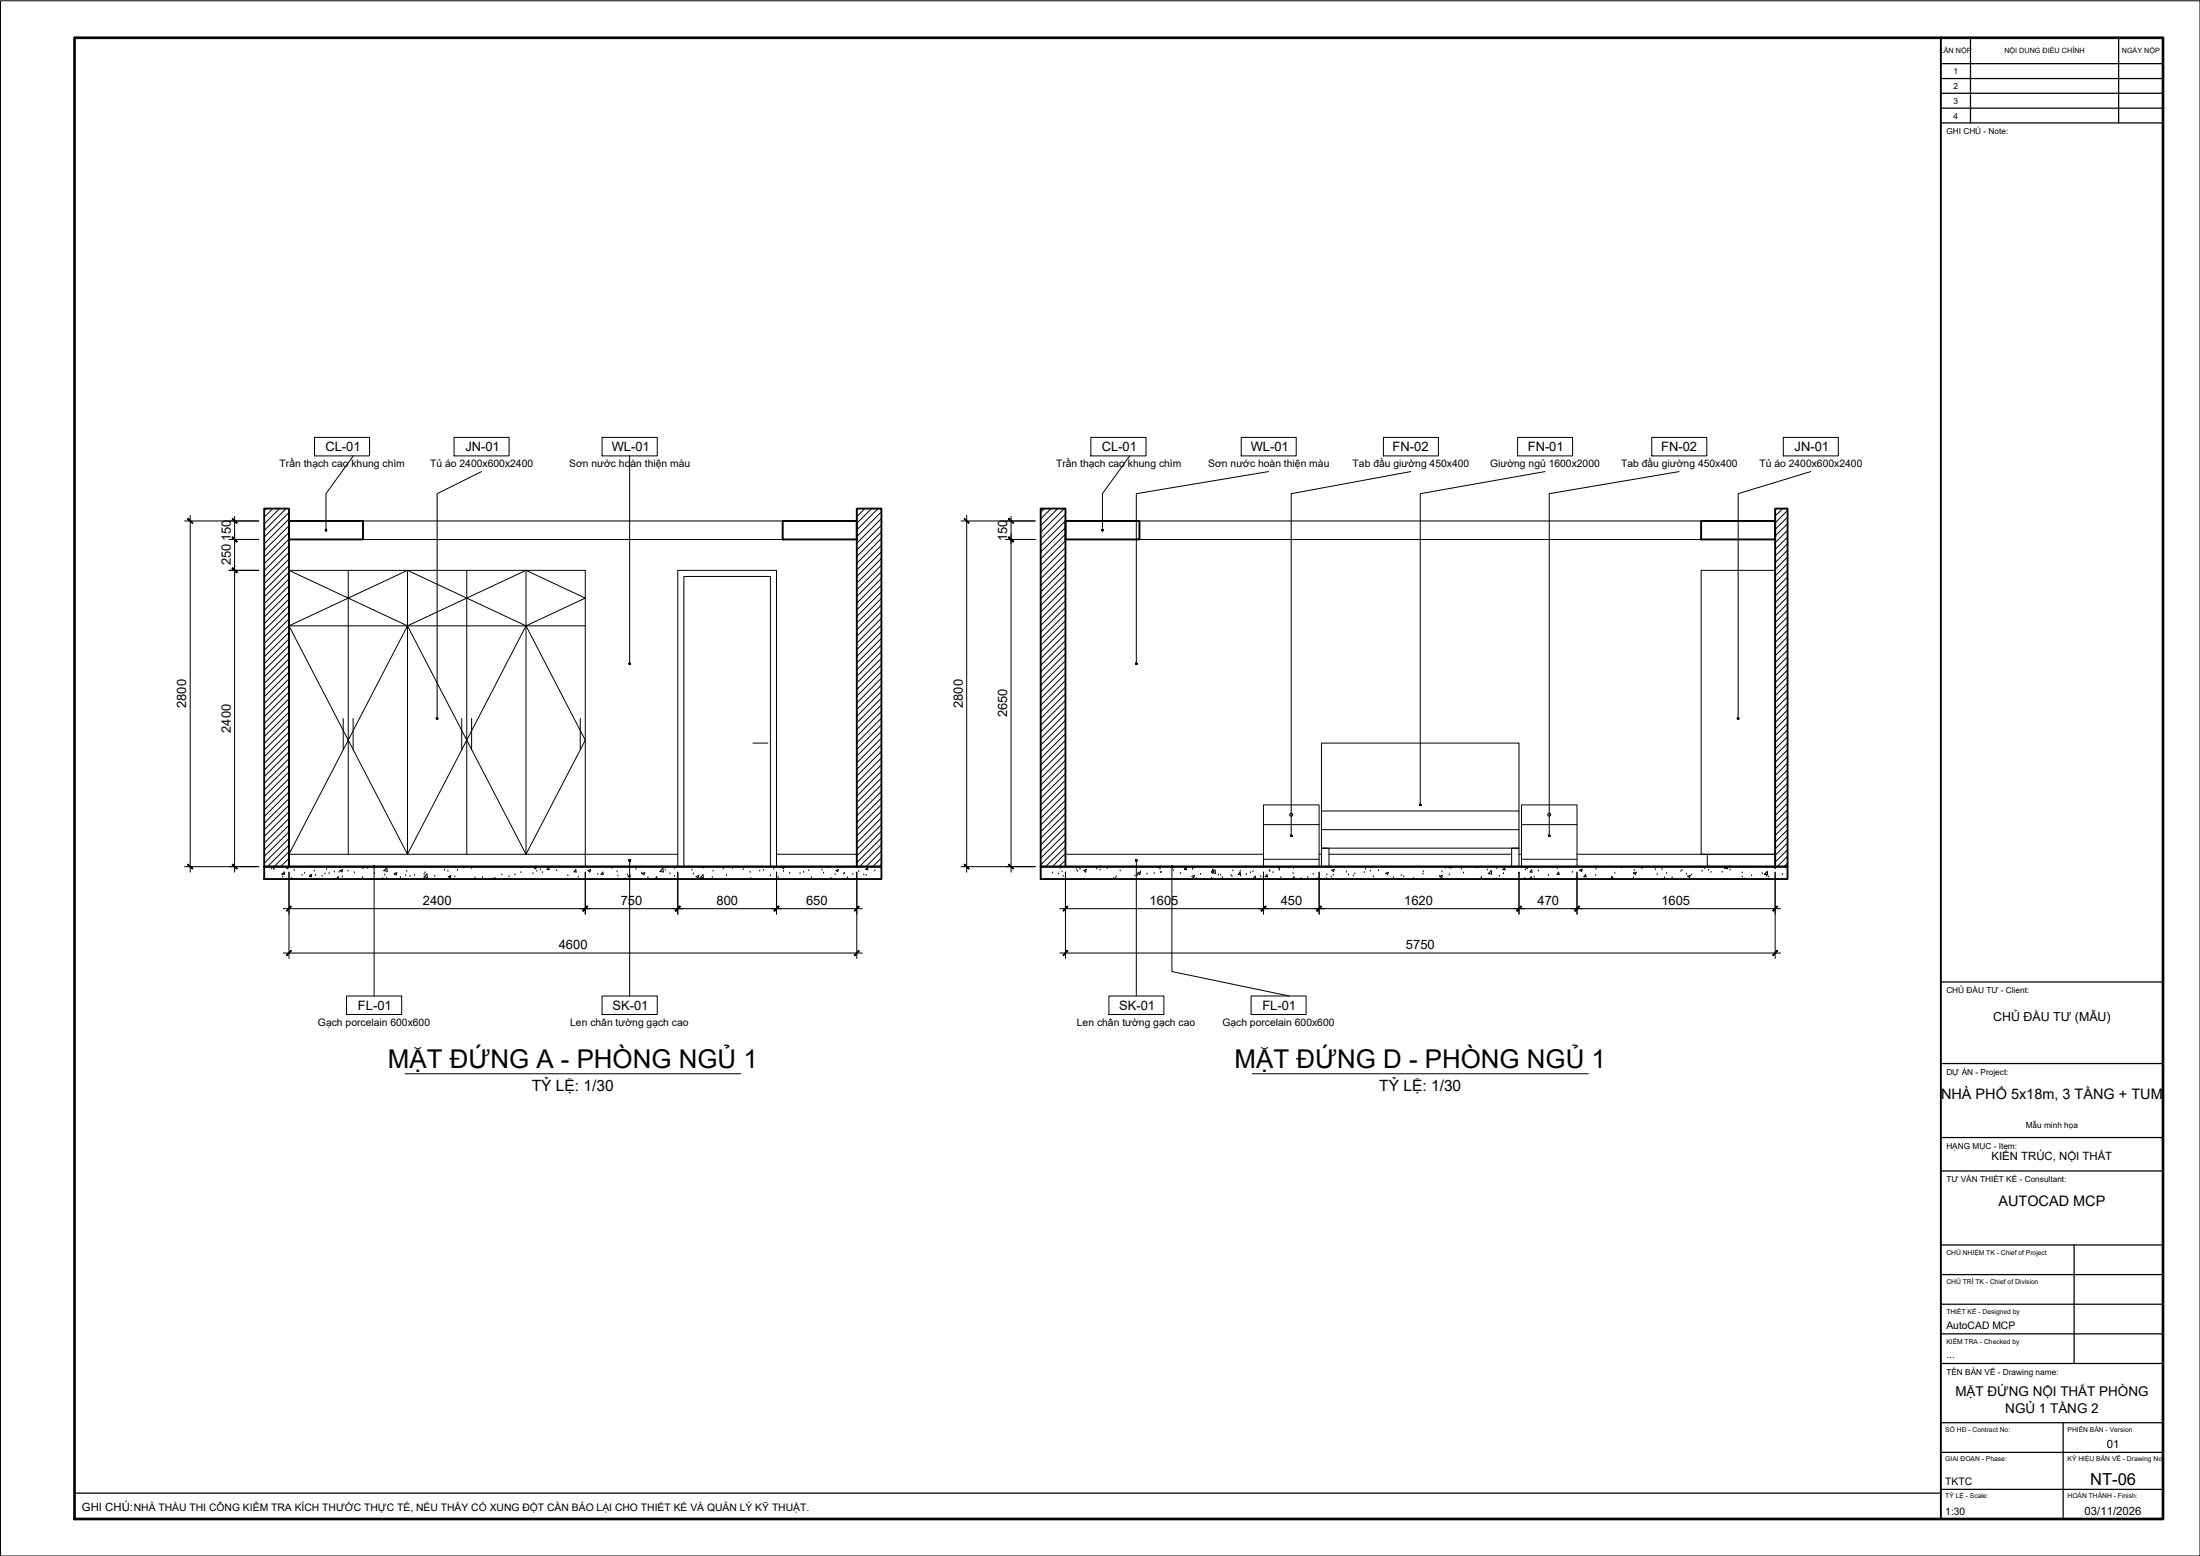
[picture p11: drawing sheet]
<svg xmlns="http://www.w3.org/2000/svg" width="594mm" height="420mm" viewBox="0 0 594 420" stroke-linecap="round" stroke-linejoin="round" font-family="sans-serif">
<!-- layer: A-SECT -->
<path d="M71.3 137.3h6.7v96.7h-6.7zM231.4 137.3h6.6v96.7h-6.6zM281 137.3h6.7v96.7h-6.7zM479.4 137.3h3.3v96.7h-3.3zM78 140.7h20v5h-20zM211.3 140.7h20.1v5h-20.1zM287.7 140.7h20v5h-20zM459.4 140.7h20v5h-20zM71.3 234h166.7v3.4h-166.7zM281 234h201.7v3.4h-201.7z" fill="none" stroke="#000" stroke-width=".51"/>
<!-- layer: A-SECT-PATT -->
<g fill="none" stroke="#000" stroke-width=".27">
<path d="M71.9 137.3l-.6 .6M73.7 137.3l-2.4 2.4M75.5 137.3l-4.2 4.2M77.3 137.3l-6 6M78 138.4l-6.7 6.6M231.7 137.3l-.3 .4M233.5 137.3l-2.1 2.2M235.3 137.3l-3.9 4M237.1 137.3l-5.7 5.8M238 138.2l-6.6 6.7M282 137.3l-1 1M283.8 137.3l-2.8 2.8"/>
<path d="M285.6 137.3l-4.6 4.6M287.4 137.3l-6.4 6.4M287.7 138.9l-6.7 6.6M479.6 137.3l-.2 .3M481.4 137.3l-2 2.1M482.7 137.8l-3.3 3.4M482.7 139.6l-3.3 3.4M78 140.2l-6.7 6.7M78 142l-6.7 6.6M78 143.8l-6.7 6.7M78 145.6l-6.7 6.6M78 147.4l-6.7 6.7"/>
<path d="M78 149.2l-6.7 6.6M78 151l-6.7 6.6M78 152.7l-6.7 6.7M78 154.6l-6.7 6.6M78 156.3l-6.7 6.7M78 158.2l-6.7 6.6M78 159.9l-6.7 6.7M238 140l-6.6 6.7M238 141.8l-6.6 6.7M238 143.6l-6.6 6.7M238 145.4l-6.6 6.7M238 147.2l-6.6 6.7"/>
<path d="M238 149l-6.6 6.7M238 150.8l-6.6 6.7M238 152.6l-6.6 6.7M238 154.4l-6.6 6.7M238 156.2l-6.6 6.7M238 158l-6.6 6.7M238 159.8l-6.6 6.7M287.7 140.6l-6.7 6.7M287.7 147.8l-6.7 6.7M287.7 156.8l-6.7 6.7M287.7 142.5l-6.7 6.6M287.7 144.2l-6.7 6.7"/>
<path d="M287.7 146.1l-6.7 6.6M287.7 149.6l-6.7 6.7M287.7 151.4l-6.7 6.7M287.7 153.2l-6.7 6.7M287.7 155l-6.7 6.7M287.7 158.6l-6.7 6.7M482.7 141.4l-3.3 3.3M482.7 143.2l-3.3 3.4M482.7 145l-3.3 3.3M482.7 146.8l-3.3 3.4M482.7 148.6l-3.3 3.3M482.7 150.4l-3.3 3.4"/>
<path d="M482.7 152.2l-3.3 3.3M482.7 154l-3.3 3.3M482.7 155.8l-3.3 3.3M482.7 157.6l-3.3 3.3M482.7 159.4l-3.3 3.3M78 161.8l-6.7 6.6M78 163.5l-6.7 6.7M78 165.3l-6.7 6.7M78 167.1l-6.7 6.7M78 168.9l-6.7 6.7M78 170.7l-6.7 6.7M78 172.5l-6.7 6.7"/>
<path d="M78 174.3l-6.7 6.7M78 176.1l-6.7 6.7M78 177.9l-6.7 6.7M78 179.7l-6.7 6.7M238 161.6l-6.6 6.6M238 163.4l-6.6 6.7M238 165.2l-6.6 6.6M238 167l-6.6 6.7M238 168.8l-6.6 6.6M238 170.6l-6.6 6.6M238 172.4l-6.6 6.6M238 174.2l-6.6 6.6"/>
<path d="M238 175.9l-6.6 6.7M238 177.8l-6.6 6.6M238 179.5l-6.6 6.7M287.7 160.4l-6.7 6.7M287.7 169.4l-6.7 6.7M287.7 176.6l-6.7 6.7M287.7 162.2l-6.7 6.7M287.7 164l-6.7 6.7M287.7 165.8l-6.7 6.7M287.7 167.6l-6.7 6.6M287.7 171.2l-6.7 6.6M287.7 173l-6.7 6.7"/>
<path d="M287.7 174.8l-6.7 6.6M287.7 178.4l-6.7 6.6M482.7 161.2l-3.3 3.3M482.7 163l-3.3 3.3M482.7 164.8l-3.3 3.3M482.7 166.6l-3.3 3.3M482.7 168.4l-3.3 3.3M482.7 170.2l-3.3 3.3M482.7 172l-3.3 3.3M482.7 173.7l-3.3 3.4M482.7 175.6l-3.3 3.3M482.7 177.3l-3.3 3.4"/>
<path d="M482.7 179.2l-3.3 3.3M78 181.5l-6.7 6.7M78 183.3l-6.7 6.6M78 185.1l-6.7 6.7M78 186.9l-6.7 6.6M78 188.7l-6.7 6.7M78 190.5l-6.7 6.6M78 192.3l-6.7 6.6M78 194.1l-6.7 6.6M78 195.9l-6.7 6.6M78 197.7l-6.7 6.6M78 199.5l-6.7 6.6"/>
<path d="M238 181.4l-6.6 6.6M238 183.1l-6.6 6.7M238 185l-6.6 6.6M238 186.7l-6.6 6.7M238 188.5l-6.6 6.7M238 190.3l-6.6 6.7M238 192.1l-6.6 6.7M238 193.9l-6.6 6.7M238 195.7l-6.6 6.7M238 197.5l-6.6 6.7M238 199.3l-6.6 6.7M287.7 180.2l-6.7 6.7"/>
<path d="M287.7 181.9l-6.7 6.7M287.7 183.8l-6.7 6.6M287.7 185.5l-6.7 6.7M287.7 187.4l-6.7 6.6M287.7 189.1l-6.7 6.7M287.7 191l-6.7 6.6M287.7 192.7l-6.7 6.7M287.7 194.5l-6.7 6.7M287.7 196.3l-6.7 6.7M287.7 198.1l-6.7 6.7M287.7 199.9l-6.7 6.7M482.7 180.9l-3.3 3.4"/>
<path d="M482.7 182.8l-3.3 3.3M482.7 184.5l-3.3 3.4M482.7 186.3l-3.3 3.4M482.7 188.1l-3.3 3.4M482.7 189.9l-3.3 3.4M482.7 191.7l-3.3 3.4M482.7 193.5l-3.3 3.4M482.7 195.3l-3.3 3.3M482.7 197.1l-3.3 3.3M482.7 198.9l-3.3 3.3M78 201.3l-6.7 6.6M78 203l-6.7 6.7"/>
<path d="M78 204.9l-6.7 6.6M78 206.6l-6.7 6.7M78 208.4l-6.7 6.7M78 210.2l-6.7 6.7M78 212l-6.7 6.7M78 213.8l-6.7 6.7M78 215.6l-6.7 6.7M78 217.4l-6.7 6.7M78 219.2l-6.7 6.7M238 201.1l-6.6 6.7M238 202.9l-6.6 6.7M238 204.7l-6.6 6.7"/>
<path d="M238 206.5l-6.6 6.6M238 208.3l-6.6 6.7M238 210.1l-6.6 6.6M238 211.9l-6.6 6.7M238 213.7l-6.6 6.6M238 215.5l-6.6 6.6M238 217.3l-6.6 6.6M238 219.1l-6.6 6.6M287.7 201.7l-6.7 6.7M287.7 203.5l-6.7 6.7M287.7 205.3l-6.7 6.7M287.7 207.1l-6.7 6.7"/>
<path d="M287.7 208.9l-6.7 6.7M287.7 210.7l-6.7 6.7M287.7 212.5l-6.7 6.7M287.7 214.3l-6.7 6.7M287.7 216.1l-6.7 6.7M287.7 217.9l-6.7 6.7M287.7 219.7l-6.7 6.7M482.7 200.7l-3.3 3.3M482.7 202.5l-3.3 3.3M482.7 204.3l-3.3 3.3M482.7 206.1l-3.3 3.3M482.7 207.9l-3.3 3.3"/>
<path d="M482.7 209.7l-3.3 3.3M482.7 211.5l-3.3 3.3M482.7 213.3l-3.3 3.3M482.7 215.1l-3.3 3.3M482.7 216.9l-3.3 3.3M482.7 218.7l-3.3 3.3M73.4 234.6h.1M73.9 234.6h.1M74 234.8h.1M75.1 234h.1M76.1 236.1h.1M76.3 236.8h.1"/>
<path d="M76.7 235.5l.1 .6h-.5l.5-.6M77.9 234l-.7 .3 .5 .3 .2-.6M78 221l-6.7 6.7M78 222.8l-6.7 6.7M78 224.6l-6.7 6.7M78 226.4l-6.7 6.7M78 228.2l-5.8 5.8M78 230l-4 4M78 231.8l-2.2 2.2M78 233.6l-.4 .4M78.8 237.2h.1M79.4 235h.1"/>
<path d="M81.5 236.3h.1M82.3 235.8h.1M83.7 236.6h.1M84 236.1l.1 .6M84 236.1l-.5 .6h.7M84.9 235.2h.1M85.2 236.3h.1M87 236.6h.1M87.8 236h.1M88.2 234.8h.1M88.9 235.9h.1M90.3 235.5h.1"/>
<path d="M91.3 236.7l.1 .7M91.3 236.7l-.5 .6 .2 .1M91.6 235.5h.1M91.8 235.1l.8-.3-.3 .6zM92.4 236.8h.1M94 235.2h.1M95.7 235.7h.1M97.8 237h.1M98 237.3h.1M98 234.7h.1M99.3 234.5h.1M100.6 234.4h.1"/>
<path d="M101.1 235.9h.1M103.3 237.3h.1M103.9 236.3h.1M104.4 237.2h.1M104.5 234.3l.1 .9-1-.1zM106.4 235.9l.8-.3-.3 .7-.5-.4M106.5 236.1h.1M108.1 237h.1M109.5 236.5h.1M109.8 235.3h.1M110.7 236.6h.1M111.9 236.3h.1"/>
<path d="M114.5 236.8l.8-.8 .1 .9zM114.5 236.1h.1M114.8 235.7h.1M115.8 234.3h.1M117.4 236.6h.1M120 235h.1M121 235.3h.1M121 236.7l.7-.3-.1 .7zM122.8 236.8h.1M123.5 235h.1M125.2 234.4h.1M127.4 234.5h.1"/>
<path d="M128.2 237.1h.1M130.3 237h.1M133.1 237.3h.1M133.6 237.3h.1M133.7 237.3h.1M135.5 236.3h.1M136.3 237.2l-.2 .2M136.3 237.3v.1M137.5 236.8h.1M139 236.3h.1M140.6 234l-.2 .1 .6 .1v-.2M140.6 235.6h.1"/>
<path d="M143.9 235.9h.1M144.8 234l-.6 .2 .5 .4 .2-.6M145 235.2h.1M145.9 234.9h.1M146.4 235.6h.1M148.2 234.2l.2 .6h-.7l.5-.6M150.3 235.1h.1M150.9 234.2h.1M151.1 234.1h.1M153.3 236.5h.1M155.5 234.8l.1 .7-.6-.1zM156.1 236.9h.1"/>
<path d="M156.7 234.3h.1M158.8 235.1l.7-.3-.2 .6zM159.3 235.5h.1M161.4 236.1h.1M162.9 236.1h-.6l.5-.6 .1 .6M165.2 234.4h.1M166.6 235.4h.1M166.8 236.6h.1M169.4 236.3h.1M170.1 236.1l-.5 .6 .6 .1M170.1 236.1l.1 .7M171.8 234.7h.1"/>
<path d="M173.2 235.8h.1M173.4 235.9l.7-.3-.2 .6zM175 237h.1M177 237.4l.3-.6 .1 .6M179 234.5l.1 1-.9-.2zM179.6 234.9h.1M180.9 236h.1M182.1 236.6h.1M182.2 234.6h.1M184.5 234.1h.1M186 234.1h.1M186.8 235h.1"/>
<path d="M187.3 236h.1M188 236.7l.7-.3-.2 .6zM189.1 237l.9 .2-.2-1-.7 .8M189.8 237.2h.1M189.9 234.4h.1M192.3 236.9h.1M192.5 235.2h.1M195.3 234.6h.1M196.2 236.4h.1M197.8 234.5h.1M200.7 234.8h.1M202.6 235.5h.1"/>
<path d="M202.8 237.2h.1M203 237.4h.3M205.2 235.2h.1M206.1 235.1h.1M208 236.5h.1M209 234.7h.1M210.1 236.9h.1M211.6 235.3h.1M211.7 234l-.6 .2 .5 .4 .2-.6M213.2 235.8h.1M216 235.9h.1M217 235.5h.1"/>
<path d="M218.4 235.1h.1M219.1 237h.1M222 234.9h.1M222.4 235.8h.1M223.7 234.4h.1M224.4 237.2h.1M225.5 236.2h.1M225.7 235l.7-.2-.2 .6zM226.6 234l-.1 .1 .6 .1M227 234v.2M227.9 236h.1M228.1 235.8h.1"/>
<path d="M228.8 237h.1M230.3 236.1h.1M231.9 235.3h.1M233.3 236.2h.1M233.9 236.4h.1M234.2 234.2l-.4 .6 .6 .1M234.2 234.2l.1 .7M236.2 235.1h.1M238 220.9l-6.6 6.6M238 222.7l-6.6 6.6M238 224.5l-6.6 6.6M238 226.3l-6.6 6.6"/>
<path d="M238 228l-5.9 6M238 229.8l-4.1 4.2M238 231.6l-2.4 2.4M238 233.4l-.5 .6M284.2 235.8h.1M285.8 236h.1M286.2 234.5h.1M286.8 235.4h.1M287.1 236.6h.1M287.7 221.5l-6.7 6.6M287.7 223.3l-6.7 6.7M287.7 225.1l-6.7 6.6"/>
<path d="M287.7 226.9l-6.7 6.7M287.7 228.7l-5.4 5.3M287.7 230.5l-3.5 3.5M287.7 232.3l-1.8 1.7M290.6 234.9h.1M291 235.3h.1M291.6 234.7h.1M293 235.6h.1M293.3 234.7l-.1 .7-.5-.4 .7-.3M296.1 234.7h.1M297 234.1h.1M297.1 235h.1"/>
<path d="M299 234.6h.1M300.8 237.2h.1M301.3 237.2h.1M301.4 236.8h.1M302.5 235.2h.1M305.8 234h.1M306.5 236.6h.1M307.2 236.4h.1M307.3 235.8l.6-.3-.1 .7zM307.3 235.8h.1M307.9 235.4h.1M309.7 236.1h.1"/>
<path d="M311.2 234.3h.1M311.7 235.9h.1M312.6 234l-.1 .1 .6 .1v-.2M313.2 234.7h.1M313.4 235.6h.1M313.6 235.5h.1M316.5 234h.1M316.5 234l.9 .1M316.6 234.5h.1M316.9 235.1h.1M317.3 234l.1 .2M318.8 235.8h.1"/>
<path d="M320 234.7h.1M320.3 234.2l.1 .7-.6-.1 .5-.6M321.8 236.6l.5 .4 .3-.6-.7 .2M322 234.7h.1M322.1 234.4h.1M322.5 234.4h.1M323.1 237.3h.1M324.2 236.1h.1M327.2 237.2h.1M327.5 235h.1M327.5 234.9l.2 .6h-.6l.5-.6M328.1 234.9l.1 .9-.9-.1z"/>
<path d="M329 236.3h.1M329.6 236.3h.1M330.1 237h.1M332.4 236.4h.1M332.7 236.7h.1M332.9 235.2h.1M334.9 235.5l.1 .6h-.6zM334.9 235.2h.1M335 236.6h.1M336.5 236.2h.1M336.8 237.4l.4-.2-.1 .2M337.7 235.7h.1"/>
<path d="M338.2 237.4l.8-.8 .1 .8M338.3 235.4h.1M340.5 236.8h.1M340.8 234.2h.1M342.2 236.1l.1 .7-.7-.1zM342.8 235h.1M342.9 235.3h.1M343.8 235.6h.1M345.5 235h.1M345.5 234l-.5 .2 .5 .3 .2-.5M345.9 237h.1M348.1 234.3h.1"/>
<path d="M349 237.4l.4-.6 .1 .6M349.2 235.9h.1M349.3 234.5h.1M351.3 237.2h.1M353.2 236.9h.1M354.6 236.1h.1M355.6 237.3h.1M358.2 237.2h.1M358.3 236.3h.1M359.5 236.8h.1M359.6 235l.7-.3-.2 .6zM360 236.3h.1"/>
<path d="M363.6 235.5h.1M364.1 236.2h.1M365.4 236.6h.1M365.9 236h.1M368.4 235.6h.1M368.8 234.8h.1M370 235.2h.1M370.9 236.8h.1M372.3 235.1h.1M373.9 234.1h.1M374.2 235.8l.7-.3-.2 .6zM376 234.2h.1"/>
<path d="M376.3 237h.1M378.4 236.4h.1M378.7 234.3h.1M379.1 236.8h.1M381.7 237.2h.1M384.3 236.1h.1M384.3 235.4h.1M388.8 236.6h.1M388.8 236.6l.7-.3-.2 .7zM389.4 235.4h.1M390.2 234.4h.1M391.3 234l-.3 .2 .9 .2v-.4"/>
<path d="M391.3 236.3h.1M394.7 234.7h.1M395.2 235.8h.1M398.7 234l-.2 .2h.7M399.1 234v.2M399.8 237.3h.1M400.1 236.9h.1M401.6 234.9h.1M402.6 235.1l.2 1-.9-.2M402.7 235.1l-.8 .8M403.7 237.4l.4-.2-.1 .2M404.2 234.6h.1"/>
<path d="M404.9 236.6h.1M406 235.9h.1M406.3 234.2l.1 .7M406.3 234.2l-.5 .6 .7 .1M408 234.1h.1M410.2 235.9h.1M411.7 237.2h.1M411.9 234.9h.1M412.3 234l-.4 .1 .5 .4 .2-.5M413 237.4l.5-.6 .1 .6M413.7 235.5l-.1-.6-.5 .6h.6M414.3 236.9h.1"/>
<path d="M415.4 235.2h.1M418.1 236.4h.1M420.6 234.5h.1M420.9 235.5l.1 .6h-.6zM424.6 235.5h.1M425.7 237.2h.1M426.5 235l.7-.3-.2 .6zM427.1 235.2h.1M428.2 236.1l.1 .7-.6-.1zM430.9 236.4h.1M431 234.7h.1M432.5 234.1h.1"/>
<path d="M435.2 236.9h.1M435.5 236.8v.6M435.5 236.8l-.5 .6M436 235.8h.1M437.9 234.4h.1M441.1 237h.1M441.1 235.9h.1M441.1 235.8l.7-.3-.2 .6zM441.3 235h.1M443.4 234.6h.1M446.5 234.3h.1M447 234.9h.1"/>
<path d="M447.5 236.2h.1M448.8 234.8h.1M449.5 237.1h.1M450.1 235.8h.1M451.5 237h.1M453.9 235.3h.1M454.2 235h.1M455.4 236.1h.1M455.7 236.6l.8-.3-.3 .6zM456.8 236.3h.1M459.6 235.2h.1M460.3 234.5h.1"/>
<path d="M461.3 235h.1M462 235.5h.1M462.8 234.1h.1M465 235.5h.1M466 234l-.4 .4 .9 .2-.1-.6M467.2 234.9h.1M467.2 234h.1M470.5 236.8h.1M470.5 235.7h.1M470.5 237.4l.6-.2-.1 .2M472.5 234.1h.1M473 236.5h.1"/>
<path d="M475.9 235.9h.1M476.4 236.1l.8-.8 .1 .9zM476.9 236h.1M477 236.6h.1M477.5 236.8h.1M479.2 234l-.3 .1 .5 .4 .1-.5M481.3 236.2h.1M482.7 236.2h.1M482.7 220.5l-3.3 3.3M482.7 222.3l-3.3 3.3M482.7 224.1l-3.3 3.3M482.7 225.8l-3.3 3.4"/>
<path d="M482.7 227.6l-3.3 3.4M482.7 229.4l-3.3 3.4M482.7 231.2l-2.8 2.8M482.7 233l-1 1"/>
</g>
<!-- layer: A-ELEV-OTLN -->
<path d="M78 234h153.4M287.7 234h191.7" fill="none" stroke="#000" stroke-width=".51"/>
<!-- layer: A-ELEV -->
<g fill="none" stroke="#000" stroke-width=".27">
<path d="M78 140.7h153.4M78 145.7h153.4M98 140.7v5M183 154h26.7v80h-26.7zM211.3 140.7v5M287.7 140.7h191.7M287.7 145.7h191.7M307.7 140.7v5M459.4 140.7v5M203.3 200.7h4.1M158 230.7h25M184.7 234v-78.3h23.3v78.3"/>
<path d="M209.7 230.7h21.7M287.7 230.7h53.5M356.2 230.7h.6M358.9 230.7h49.3M410.2 230.7h.7M425.8 230.7h35.2"/>
</g>
<!-- layer: A-FLOR-CASE -->
<g fill="none" stroke="#000" stroke-width=".27">
<path d="M94 154v76.7M110 154v76.7M126 154v76.7M142 154v76.7M459.4 154h20v76.7h-20zM78 169h80M92.7 194v8.4M95.3 194v8.4M124.7 194v8.4M127.4 194v8.4M156.7 194v8.4M78 230.7h80v3.3h-80z"/>
<path d="M78 230.7v-76.7h80v76.7M461 230.7h18.4v3.3h-18.4z"/>
</g>
<!-- layer: A-HIDD -->
<path d="M78 154l16 7.5-16 7.5 16 30.9-16 30.8M94 161.5l16-7.5 16 7.5-16 7.5zM110 169l16 30.9-16 30.8-16-30.8zM126 161.5l16-7.5 16 7.5-16 7.5zM142 169l16 30.9-16 30.8-16-30.8z" fill="none" stroke="#000" stroke-width=".27"/>
<!-- layer: A-ANNO-DIMS -->
<g fill="none" stroke="#000" stroke-width=".27">
<path d="M51.4 139.1v96.4M63.3 139.4v7.5M261 139.1v96.4M273 139.4v7.5M49.8 140.7h20.1M61.9 154h8M61.9 145.7h8M63.3 144.1v91.4M259.5 140.7h20M271.5 145.7h8M273 144.1v91.4M49.8 234h20.1"/>
<path d="M78 235.5v23.3M158 235.5v11.3M183 235.5v11.3M209.7 235.5v11.3M231.4 235.5v23.3M259.5 234h20M287.7 235.5v23.3M341.2 235.5v11.3M356.2 235.5v11.3M410.2 235.5v11.3M425.8 235.5v11.3M479.4 235.5v23.3"/>
<path d="M76.5 245.4h156.3M76.5 257.3h156.3M286.2 245.4h194.6M286.2 257.3h194.6"/>
</g>
<!-- layer: 0 -->
<g fill="#000" stroke="#000" stroke-width=".27">
<path d="M62.7 140.1l1.3 1.1-1.2-1.2zM62.7 140.1l1.3 1.1-.1 .1z"/>
<path d="M272.5 140l-.2 .1 1.4 1.1zM272.3 140.1l1.4 1.1-.1 .1z"/>
<path d="M50.7 140.1l1.2 1.2 .1-.1zM50.7 140.1l.1-.1 1.2 1.2z"/>
<path d="M62.7 153.5l1.3 1-1.2-1.2zM62.7 153.5l1.3 1-.1 .1z"/>
<path d="M62.7 153.5l1.2 1.1 .1-.1zM62.7 153.5l.1-.2 1.2 1.2z"/>
<path d="M62.7 145.1l1.2 1.2 .1-.1zM62.7 145.1l.1-.1 1.2 1.2z"/>
<path d="M62.7 145.1l1.2 1.2 .1-.1zM62.7 145.1l.1-.1 1.2 1.2z"/>
<path d="M260.4 140.1l1.1 1.2 .2-.1zM260.4 140.1l.1-.1 1.2 1.2z"/>
<path d="M272.3 145.1l1.3 1.2 .1-.1zM272.3 145.1l.2-.1 1.2 1.2z"/>
<path d="M272.3 145.1l1.3 1.2 .1-.1zM272.3 145.1l.2-.1 1.2 1.2z"/>
<path d="M50.7 233.5l1.3 1-1.2-1.2zM50.7 233.5l1.3 1-.1 .2z"/>
<path d="M62.7 233.5l1.3 1-1.2-1.2zM62.7 233.5l1.3 1-.1 .2z"/>
<path d="M260.4 233.5l1.3 1-1.2-1.2zM260.4 233.5l1.3 1-.2 .2z"/>
<path d="M272.5 233.3l-.2 .2 1.4 1zM272.3 233.5l1.4 1-.1 .2z"/>
<path d="M78.5 244.7l-1 1.3 1.2-1.2zM77.4 245.9l1.1-1.2-1 1.3z"/>
<path d="M78.5 256.7l-1 1.3 1.2-1.2zM78.5 256.7l-1 1.3-.1-.1z"/>
<path d="M157.4 245.9l.1 .1 1.1-1.3zM158.6 244.7l.1 .1-1.2 1.2z"/>
<path d="M158.6 244.7l-1.1 1.3 1.2-1.2zM158.6 244.7l-1.1 1.3-.1-.1z"/>
<path d="M182.3 245.9l.2 .1 1.1-1.3zM183.6 244.7l.1 .1-1.2 1.2z"/>
<path d="M183.6 244.7l-1.1 1.3 1.2-1.2zM182.3 245.9l1.3-1.2-1.1 1.3z"/>
<path d="M209 245.9l.1 .1 1.1-1.3zM210.2 244.7l.2 .1-1.3 1.2z"/>
<path d="M210.2 244.7l-1.1 1.3 1.3-1.2zM209 245.9l1.2-1.2-1.1 1.3z"/>
<path d="M231.9 244.7l-1.2 1.2 .1 .1zM231.9 244.7l.1 .1-1.2 1.2z"/>
<path d="M231.9 256.7l-1.2 1.2 .1 .1zM231.9 256.7l.1 .1-1.2 1.2z"/>
<path d="M288.2 244.7l-1 1.3 1.1-1.2zM288.2 244.7l-1 1.3-.2-.1z"/>
<path d="M288.2 256.7l-1 1.3 1.1-1.2zM288.2 256.7l-1 1.3-.2-.1z"/>
<path d="M340.5 245.9l.2 .1 1-1.3zM341.7 244.7l.2 .1-1.2 1.2z"/>
<path d="M341.7 244.7l-1 1.3 1.2-1.2zM341.7 244.7l-1 1.3-.2-.1z"/>
<path d="M355.5 245.9l.2 .1 1-1.3zM356.7 244.7l.1 .1-1.1 1.2z"/>
<path d="M356.7 244.7l-1 1.3 1.1-1.2zM356.7 244.7l-1 1.3-.2-.1z"/>
<path d="M409.5 245.9l.2 .1 1-1.3zM410.7 244.7l.2 .1-1.2 1.2z"/>
<path d="M410.7 244.7l-1 1.3 1.2-1.2zM410.7 244.7l-1 1.3-.2-.1z"/>
<path d="M425.2 245.9l.1 .1 1.1-1.3zM426.4 244.7l.1 .1-1.2 1.2z"/>
<path d="M426.4 244.7l-1.1 1.3 1.2-1.2zM425.2 245.9l1.2-1.2-1.1 1.3z"/>
<path d="M478.7 245.9l.1 .1 1.1-1.3zM479.9 244.7l.1 .1-1.2 1.2z"/>
<path d="M478.7 257.9l.1 .1 1.1-1.3zM479.9 256.7l.1 .1-1.2 1.2z"/>
</g>
<!-- layer: A-ANNO-NOTE -->
<g fill="none" stroke="#000" stroke-width=".27">
<path d="M84.9 118.1h14.9v5h-14.9zM122.6 118.1h14.9v5h-14.9zM162.6 118.1h14.9v5h-14.9zM294.6 118.1h14.9v5h-14.9zM335.2 118.1h14.8v5h-14.8zM373.6 118.1h14.8v5h-14.8zM409.8 118.1h14.9v5h-14.9zM446 118.1h14.9v5h-14.9zM481.6 118.1h14.8v5h-14.8zM95.4 123.1l-7.4 10.2v9.9M130 127.3l-12 6v60.7M170 123.1v56.1"/>
<path d="M305.1 123.1l-7.4 10.2v9.9M342.6 127.3l-35.8 6v45.9M381 127.3l-32.3 6v92.4M417.2 127.3l-33.7 6v84M453.4 127.3l-35 6v92.4M489 127.3l-19.6 6v60.7M101 234v34.9M170 232.3v36.6M306.8 232.3v36.6M316.5 234v28.3l31.6 6.6M93.6 268.9h14.9v5h-14.9zM162.6 268.9h14.9v5h-14.9z"/>
<path d="M299.4 268.9h14.9v5h-14.9zM337.8 268.9h14.9v5h-14.9z"/>
</g>
<g fill="#000" stroke="#000" stroke-width=".27">
<path d="M87.9 143.2h.1zM87.9 143.3l.1-.1z"/>
<path d="M88 143.2l.2 .1zM88 143.2l.2 .1zM88.2 143l-.2 .2z"/>
<path d="M88 143v.2zM87.9 143h.1v.2zM87.9 143l.1 .2z"/>
<path d="M297.5 143.2h.2zM297.6 143.3l.1-.1z"/>
<path d="M297.7 143.2l.1 .1zM297.7 143.2l.1 .1zM297.8 143l-.1 .2z"/>
<path d="M297.7 143v.2zM297.6 143h.1v.2zM297.6 143l-.1 .2h.2z"/>
<path d="M169.9 179.2h.1zM169.9 179.4l.1-.2z"/>
<path d="M170 179.2l.2 .2zM170 179.2l.2 .2zM170 179.2l.2-.1z"/>
<path d="M170 179v.2zM169.9 179.1l.1-.1v.2zM169.9 179.1l.1 .1z"/>
<path d="M306.7 179.2h.1zM306.7 179.4l.1-.2z"/>
<path d="M306.8 179.2l.2 .2zM306.8 179.2h.3zM307 179.1l-.2 .1h.3z"/>
<path d="M306.8 179v.2zM306.7 179.1l.1-.1v.2zM306.7 179.1l.1 .1z"/>
<path d="M117.8 194h.2zM118 194l-.1 .1z"/>
<path d="M118 194l.2 .1zM118 194l.2 .1zM118.2 193.9l-.2 .1z"/>
<path d="M118 193.8v.2zM117.9 193.9l.1-.1v.2zM117.9 193.9l-.1 .1h.2z"/>
<path d="M469.2 194h.2zM469.4 194l-.2 .1z"/>
<path d="M469.4 194l.1 .1zM469.4 194l.1 .1zM469.4 194l.1-.1z"/>
<path d="M469.4 193.8v.2zM469.2 193.9l.2-.1v.2zM469.2 193.9v.1h.2z"/>
<path d="M383.3 217.3h.2zM383.4 217.5l.1-.2z"/>
<path d="M383.5 217.3l.1 .2zM383.5 217.3h.2zM383.5 217.3h.2z"/>
<path d="M383.5 217.2v.1zM383.4 217.2l.1 .1zM383.4 217.2l.1 .1z"/>
<path d="M101 234l-.1 .1zM101 234l.1 .1zM101 234h.2z"/>
<path d="M100.9 233.9l.1 .1v-.2zM100.9 233.9l.1 .1zM100.9 234h.1z"/>
<path d="M101 234h.2zM101 233.8v.2z"/>
<path d="M170 232.3l-.1 .2zM170 232.3v.2zM170 232.3l.2 .2v-.2z"/>
<path d="M169.9 232.2l.1 .1zM169.9 232.2l.1 .1zM169.9 232.3v.2l.1-.2z"/>
<path d="M170.2 232.2l-.2 .1zM170 232.2v.1z"/>
<path d="M306.8 232.3l-.1 .2zM306.8 232.3v.2zM306.8 232.3l.2 .2 .1-.2z"/>
<path d="M306.7 232.2l.1 .1zM306.7 232.2l.1 .1zM306.7 232.3v.2l.1-.2z"/>
<path d="M307 232.2l-.2 .1h.3zM306.8 232.2v.1z"/>
<path d="M316.3 234.1l.2-.1zM316.5 234l.1 .1zM316.5 234l.1 .1z"/>
<path d="M316.3 233.9l.2 .1v-.2zM316.3 233.9l.2 .1h-.3zM316.2 234h.3z"/>
<path d="M316.6 233.9l-.1 .1zM316.5 233.8v.2z"/>
<path d="M348.5 225.7h.2zM348.5 225.8l.2-.1z"/>
<path d="M348.7 225.7v.1h.1zM348.7 225.7l.1 .1zM348.7 225.7l.1-.1z"/>
<path d="M348.7 225.5v.2l.1-.1zM348.5 225.6l.2-.1v.2zM348.5 225.6l.2 .1z"/>
<path d="M418.2 225.7h.2zM418.2 225.8l.2-.1z"/>
<path d="M418.4 225.7l.1 .1zM418.4 225.7h.2zM418.4 225.7h.2z"/>
<path d="M418.4 225.5v.2zM418.2 225.6l.2-.1v.2zM418.2 225.6l.2 .1z"/>
</g>
<!-- layer: A-ANNO-TEXT -->
<path d="M109.4 289.9h90.6M338.2 289.9h90.7" fill="none" stroke="#000" stroke-width=".27"/>
<!-- layer: A-FURN -->
<g fill="none" stroke="#000" stroke-width=".27">
<path d="M341.2 217.3h15v16.7h-15zM356.8 219v-18.3h53.4v18.3M410.9 217.3h14.9v16.7h-14.9zM341.2 222.7h15M341.2 232h15M356.8 229h2.1v5h-2.1zM356.8 224h53.4v5h-53.4zM356.8 224v-5h53.4v5M408.2 229h2v5h-2zM410.9 222.7h14.9M410.9 232h14.9"/>
<circle cx="348.7" cy="220" r=".4"/>
<circle cx="418.3" cy="220" r=".4"/>
</g>
<!-- layer: A-ANNO-TTLB -->
<path d="M.1 .2h594v420h-594z" fill="none" stroke="#000" stroke-width=".27"/>
<path d="M20.1 10.2h564v400h-564z" fill="none" stroke="#000" stroke-width=".72"/>
<path d="M524.1 10.2v400" fill="none" stroke="#000" stroke-width=".51"/>
<g fill="none" stroke="#000" stroke-width=".34">
<path d="M524.1 17.2h60M532.1 10.2v23M572.1 10.2v23M524.1 33.2h60M524.1 21.2h60M524.1 25.2h60M524.1 29.2h60M524.1 265.2h60M524.1 287.2h60M524.1 307.2h60M524.1 316.2h60M524.1 336.2h60"/>
<path d="M560.1 336.2v32M524.1 344.2h60M524.1 352.2h60M524.1 368.2h60M524.1 360.2h60M524.1 384.2h60M524.1 392.2h60M557.1 384.2v26M20.1 403.2h504M524.1 402.2h60"/>
</g>
<g font-size="7">
<text x="104.7" y="288.3">MẶT ĐỨNG A - PHÒNG NGỦ 1</text>
<text x="333.4" y="288.3">MẶT ĐỨNG D - PHÒNG NGỦ 1</text>
</g>
<text font-size="4.5" x="564.4" y="401">NT-06</text>
<g font-size="4.2">
<text x="143.6" y="294.6">TỶ LỆ: 1/30</text>
<text x="372.5" y="294.6">TỶ LỆ: 1/30</text>
</g>
<g font-size="3.9">
<text x="524.1" y="296.7">NHÀ PHỐ 5x18m, 3 TẦNG + TUM</text>
<text x="539.6" y="325.7">AUTOCAD MCP</text>
</g>
<g font-size="3.6">
<text x="528" y="377">MẶT ĐỨNG NỘI THẤT PHÒNG</text>
<text x="541.5" y="381.6">NGỦ 1 TẦNG 2</text>
</g>
<g font-size="3.5">
<text x="87.9" y="121.9">CL-01</text>
<text x="125.7" y="121.9">JN-01</text>
<text x="165.2" y="121.9">WL-01</text>
<text x="297.5" y="121.9">CL-01</text>
<text x="337.7" y="121.9">WL-01</text>
<text x="376.1" y="121.9">FN-02</text>
<text x="412.6" y="121.9">FN-01</text>
<text x="448.6" y="121.9">FN-02</text>
<text x="484.6" y="121.9">JN-01</text>
<text x="62.3" y="146.2" transform="rotate(-90 62.3 146.2)">150</text>
<text x="272" y="146.2" transform="rotate(-90 272 146.2)">150</text>
<text x="62.3" y="152.7" transform="rotate(-90 62.3 152.7)">250</text>
<text x="50.3" y="191.2" transform="rotate(-90 50.3 191.2)">2800</text>
<text x="260" y="191.2" transform="rotate(-90 260 191.2)">2800</text>
<text x="62.3" y="197.9" transform="rotate(-90 62.3 197.9)">2400</text>
<text x="272" y="193.7" transform="rotate(-90 272 193.7)">2650</text>
<text x="114.2" y="244.3">2400</text>
<text x="167.6" y="244.3">750</text>
<text x="193.5" y="244.3">800</text>
<text x="217.6" y="244.3">650</text>
<text x="310.4" y="244.3">1605</text>
<text x="345.8" y="244.3">450</text>
<text x="379.2" y="244.3">1620</text>
<text x="415.2" y="244.3">470</text>
<text x="448.6" y="244.3">1605</text>
<text x="150.9" y="256.3">4600</text>
<text x="379.7" y="256.3">5750</text>
<text x="96.7" y="272.7">FL-01</text>
<text x="165.4" y="272.7">SK-01</text>
<text x="302.2" y="272.7">SK-01</text>
<text x="340.9" y="272.7">FL-01</text>
</g>
<text font-size="3.4" x="538.2" y="275.7">CHỦ ĐẦU TƯ (MẪU)</text>
<g font-size="3.1">
<text x="537.8" y="313.2">KIẾN TRÚC, NỘI THẤT</text>
<text x="568.9" y="391">01</text>
<text x="22.1" y="407.9">GHI CHÚ:NHÀ THẦU THI CÔNG KIỂM TRA KÍCH THƯỚC THỰC TẾ, NẾU THẤY CÓ XUNG ĐỘT CẦN BÁO LẠI CHO THIẾT KẾ VÀ QUẢN LÝ KỸ THUẬT.</text>
<text x="562.9" y="409">03/11/2026</text>
</g>
<g font-size="2.8">
<text x="75.5" y="126.1">Trần thạch cao khung chìm</text>
<text x="116.2" y="126.1">Tủ áo 2400x600x2400</text>
<text x="153.7" y="126.1">Sơn nước hoàn thiện màu</text>
<text x="285.2" y="126.1">Trần thạch cao khung chìm</text>
<text x="326.3" y="126.1">Sơn nước hoàn thiện màu</text>
<text x="365.3" y="126.1">Tab đầu giường 450x400</text>
<text x="402.4" y="126.1">Giường ngủ 1600x2000</text>
<text x="437.7" y="126.1">Tab đầu giường 450x400</text>
<text x="475.1" y="126.1">Tủ áo 2400x600x2400</text>
<text x="85.9" y="277.2">Gạch porcelain 600x600</text>
<text x="154" y="277.2">Len chân tường gạch cao</text>
<text x="290.8" y="277.2">Len chân tường gạch cao</text>
<text x="330.1" y="277.2">Gạch porcelain 600x600</text>
<text x="525.6" y="358.8">AutoCAD MCP</text>
<text x="525.6" y="366.8">...</text>
<text x="525.3" y="401">TKTC</text>
<text x="525.3" y="409">1:30</text>
</g>
<g font-size="2.2">
<text x="527.5" y="20">1</text>
<text x="527.5" y="24">2</text>
<text x="527.5" y="28">3</text>
<text x="527.5" y="32">4</text>
<text x="525.6" y="36.2">GHI CHÚ - Note:</text>
<text x="525.6" y="268.2">CHỦ ĐẦU TƯ - Client:</text>
<text x="525.6" y="290.2">DỰ ÁN - Project:</text>
<text x="547" y="304.7">Mẫu minh họa</text>
<text x="525.6" y="310.2">HẠNG MỤC - Item:</text>
<text x="525.6" y="319.2">TƯ VẤN THIẾT KẾ - Consultant:</text>
<text x="525.6" y="371.2">TÊN BẢN VẼ - Drawing name:</text>
</g>
<g font-size="2">
<text x="523.8" y="14.4">LẦN NỘP</text>
<text x="541.2" y="14.4">NỘI DUNG ĐIỀU CHỈNH</text>
<text x="573" y="14.4">NGÀY NỘP</text>
</g>
<g font-size="1.8">
<text x="525.6" y="338.8">CHỦ NHIỆM TK - Chief of Project</text>
<text x="525.6" y="346.8">CHỦ TRÌ TK - Chief of Division</text>
<text x="525.6" y="354.8">THIẾT KẾ - Designed by</text>
<text x="525.6" y="362.8">KIỂM TRA - Checked by</text>
<text x="525.3" y="386.6">SỐ HĐ - Contract No:</text>
<text x="558.3" y="386.6">PHIÊN BẢN - Version</text>
<text x="525.3" y="394.6">GIAI ĐOẠN - Phase:</text>
<text x="558.3" y="394.6">KÝ HIỆU BẢN VẼ - Drawing No</text>
<text x="525.3" y="404.6">TỶ LỆ - Scale:</text>
<text x="558.3" y="404.6">HOÀN THÀNH - Finish:</text>
</g>
</svg>
